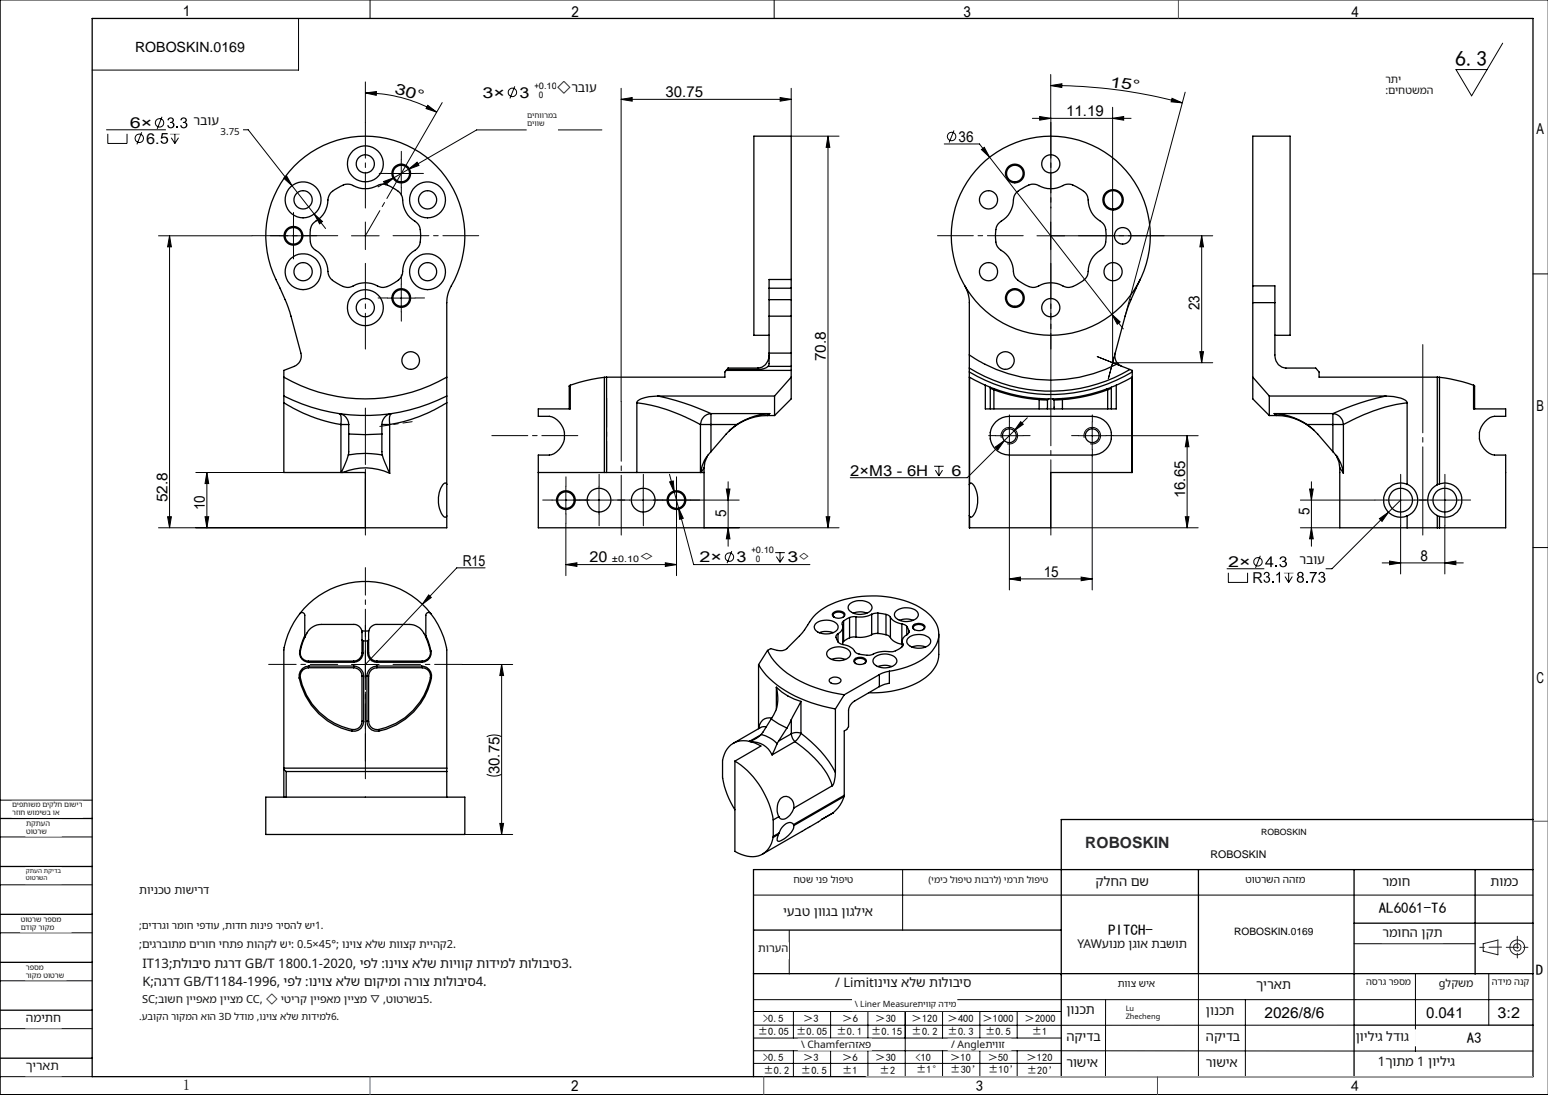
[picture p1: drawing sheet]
<svg xmlns="http://www.w3.org/2000/svg" width="420mm" height="297mm" viewBox="0 0 420 297" stroke-linecap="round" stroke-linejoin="round" font-family="sans-serif">
<g fill="none" stroke="#000" stroke-width=".27">
<path d="M100.4 0v5M210 0v5M420 0h-419.9v297h419.9M81 5v14h-56M407.7 11.7l-8.4 14.3-4.3-7.1h8.5M28.9 35.2h38.4l17.9 22.8M29.2 36.3v2.6h5.3v-2.6M38.5 35.9l-1.4 3.3M44 31.7l-1.3 3.3M46.1 36.3h2.7M46.5 37.4l.9 1.5M47.4 36.3v2.6"/>
<path d="M48.4 37.4l-1 1.5M99.1 25.2l3-.4v1.1zM99.1 25.2a38.3 38.3 0 0 1 19.4 5.2M99.1 22.2v11M116.1 28.6l2.4 1.8-2.9-.9zM120 27.8l-11.1 19.3M139.7 23.4l-1.3 3.3M163.3 35.2h-34l-18.5 10.7M168.5 26.9l3-.4v.9zM168.5 24v84.9M168.5 26.9h46.2M211.7 26.5l3 .4-3 .5z"/>
<path d="M214.7 24v12.9h12.9M224.6 36.9l.5 3.1h-.9zM224.6 36.9v106.3M256.2 39h9.5l2.8 3.6M258.8 35.4l-1.3 3.3M280.1 32.1h26.8M282.1 31.6l3 .5-3 .5zM285.1 20.2v11.7M285.1 23.2l3-.5v1zM285.1 23.2a137.1 137.1 0 0 1 35.7 4.7M301.9 32.1l3-.5v1zM301.9 29.1v69.3h27.1"/>
<path d="M318 26.7l2.8 1.2-3.1-.3zM321.6 25l-16.3 60.8M77 48.3l.8-.6 1.4 2.7zM85.2 58l2.3 2.1-.8 .6zM85.2 58l3.1 4M104.1 49.2l2.8-1-2.3 1.9zM105.1 47.1h7.5M106.9 48.2l-4.3 2.5M108.9 43.3v7.5M110.8 45.9l2.4-1.9 .5 .9zM110.8 45.9l-3.9 2.3M266.3 40.6l.8-.6 1.4 2.6z"/>
<path d="M268.5 42.6l33.2 42.7M43 64h25.4M46 64l.5 3h-1zM46 64v79.2M75.9 64h7.5M79.6 60.2v7.5M95.4 64h7.5M99.1 60.2v7.5M108.9 77.1v7.5M285.1 60.2v7.5M326 64l.5 3h-1zM326 64v34.4"/>
<path d="M329 64h-47.7M415.9 74.3h4.1M105.1 80.9h7.5M297.7 96.7l6.7 2.7M301.7 85.3l2.2 2-.8 .6zM301.7 85.3l3.1 3.9M302.6 95.8l-1.9 6.9M325.5 95.4h1l-.5 3zM270.1 118.2h7.5M271.7 118.7a2.25 2.25 0 0 1 2-2.7 2.25 2.25 0 0 1 2.4 2.4 2.25 2.25 0 0 1-2.8 2M273.9 114.4v7.5M275.2 116.8l-12.8 12.8h-31.7"/>
<path d="M276.9 114.4l.7 .7-2.4 1.7zM278.7 113.3l-3.5 3.5M292.6 118.2h7.5M294.2 118.7a2.25 2.25 0 0 1 2-2.7 2.25 2.25 0 0 1 2.4 2.4 2.25 2.25 0 0 1-2.8 2M296.3 114.4v7.5M302 118.2h23.1M322.1 118.2l.5 3h-1zM322.1 118.2v25M53.1 128.2h23.9M56.1 128.2l.5 3h-1zM56.1 128.2v15M149.8 135.6h7.5"/>
<path d="M153.5 131.9v7.5M158.8 135.6h7.5M162.5 131.9v7.5M170.8 135.6h7.5M174.5 131.9v7.5M179.8 135.6h20.8M181.6 128.7l6.6 24.4h31.5M181.7 130.7l1-.2 .3 3zM183.6 131.9v7.5M184.1 137.8l1.3 2.8-1 .3zM197.1 132.6h.9l-.4 3zM197.6 130.7v17.5"/>
<path d="M253.4 126.5h2.6M253.8 127.5l.9 1.6M254.7 126.5v2.6M255.7 127.5l-1 1.6M270.1 121.2l2.4-1.7-1.7 2.5zM273.9 123.8v36.2M296.3 123.8v36.2M352.8 135.6h20.2M355.3 132.6h1l-.5 3zM355.8 130.7v17.5M376.3 135.6h7.5M380 135.6l-18.6 18.7h-28.5"/>
<path d="M380 131.9v7.5M388.3 135.6h7.4M392 131.9v7.5M43 143.2h56.1M45.5 140.2h1l-.5 3zM55.6 140.2h1l-.5 3zM131.6 154h-7.7l-9.3 9.9M153.5 153.1l3-.5v1zM153.5 142v14.1M153.5 153.1h30.1M180.5 152.6l3.1 .5-3.1 .5zM183.6 142v14.1"/>
<path d="M191 143.2h36.6M197.6 143.2l.4 3h-.9zM198.5 149.5l-1.2 3.2M210.3 149.9h2.6M210.6 151l1 1.5M211.6 149.9v2.6M212.6 151l-1 1.5M224.2 140.2h.9l-.5 3zM273.9 157l3-.5v1zM273.9 157h22.4M285.1 143.2h40M293.3 156.5l3 .5-3 .5z"/>
<path d="M321.6 140.2h1l-.5 3zM333.3 155.4v2.6h5.2v-2.6M341.9 150.7l-1.3 3.3M348.3 155.4h2.6M348.7 156.4l.9 1.6M349.6 155.4v2.6M350.6 156.4l-1 1.6M352.8 143.2h10.7M355.8 143.2l.5 3h-1zM374.3 140.7l2.4-1.8-1.7 2.5zM375 152.7h22M377 152.2l3 .5-3 .5z"/>
<path d="M380 142.6v13.1M392 152.7l3-.5v1zM392 142.6v13.1M415.9 148.5h4.1M99.1 176.5v7.5M114.6 163.9l-15.5 16.3M116.3 161.4l.7 .7-2.4 1.8zM95.4 180.2h7.5M125.4 180.2h13.7M132 199.8l1.9-.4 2.2 .4M136.1 180.2l.5 3h-1zM136.1 180.2v46.1"/>
<path d="M0 217h25M132 210l1.9 .5 1.3-.1 .9-.4M0 227h25M0 240h25M126.1 226.3h13M135.6 223.3h1l-.5 3zM244.9 236v16.3M0 253h25M204.4 242.8h211.5M214.1 252.4v11.8M367.4 256h32.8M0 266h25"/>
<path d="M0 279h25M204.4 271.1h211.5M204.4 278.1h163M204.4 274.4h83.5M215.3 274.4v7.1M225.4 274.4v7.1M235.5 274.4v7.1M245.6 274.4v17.6M255.7 274.4v7.1M265.9 274.4v7.1M276 274.4v7.1M300 271.1l-.1 21"/>
<path d="M325.2 264.1v27.9M337.9 271.1v20.9M384 264.2v20.9M403.9 264.1v14M0 292h25M204.4 285l211.5 .1M204.4 288.4h83.5M204.5 281.5h83.5M215.3 285v7M225.4 285v7M235.5 285v7M255.7 285v7"/>
<path d="M265.9 285v7M276 285v7M287.9 292h128"/>
<circle cx="37.8" cy="37.5" r="1.15"/>
<circle cx="43.3" cy="33.3" r="1.14"/>
<circle cx="139" cy="25.1" r="1.14"/>
<circle cx="258.2" cy="37" r="1.15"/>
<circle cx="197.9" cy="151.1" r="1.14"/>
<circle cx="341.3" cy="152.4" r="1.15"/>
</g>
<g fill="none" stroke="#191924" stroke-width=".27">
<path d="M402.4 256l4-1v4l-4-1z"/>
<circle cx="411.7" cy="257" r="1"/>
<circle cx="411.7" cy="257" r="2"/>
</g>
<path d="M103.1 115.7l8.7-1.3" fill="none" stroke="#000" stroke-width=".27" stroke-dasharray="30.5 1.3 1.3 1.3" stroke-dashoffset="28"/>
<path d="M99.1 110.7v34.4" fill="none" stroke="#000" stroke-width=".27" stroke-dasharray="30.5 1.3 1.3 1.3" stroke-dashoffset="15.2"/>
<path d="M99.1 56.4v-23.2M285.1 56.4v-23.2M91.6 63.9h-23.2M99.1 71.4v23.3M106.6 63.9h23.3M277.6 63.9h-23.2M285.1 71.4v23.3M292.6 63.9h23.3" fill="none" stroke="#000" stroke-width=".27" stroke-dasharray="30.5 1.3 1.3 1.3" stroke-dashoffset="20.8"/>
<g fill="none" stroke="#000" stroke-width=".27" stroke-dasharray="30.5 1.3 1.3 1.3">
<path d="M105.1 47h-2.2M108.9 43.3v-2.3M108.9 50.8v2.2M112.6 47h2.3M75.9 63.9h-2.6M79.6 60.2v-2.6M79.6 67.7v2.5M83.4 63.9h2.5M108.9 77.1v-2.6M105.1 80.8h-2.5M108.9 84.6v2.5M112.6 80.8h2.6"/>
<path d="M270.1 118.2h-1.9M273.9 114.4v-1.9M277.6 118.2h1.9M292.6 118.2h-1.9M296.4 114.4v-1.9M300.1 118.2h1.9M149.8 135.6h-2.5M153.6 131.9v-2.6M153.6 139.4v2.5M157.3 135.6h2.6M158.8 135.6h-3.2M162.6 131.9v-3.2"/>
<path d="M162.6 139.4v3.2M166.3 135.6h3.2M170.8 135.6h-3.2M174.6 131.9v-3.2M174.6 139.4v3.2M178.3 135.6h3.2M179.8 135.6h-2.5M183.6 131.9v-2.6M183.6 139.4v2.5M187.3 135.6h2.6M273.9 121.9v1.9M296.4 121.9v1.9"/>
<path d="M376.3 135.6h-3.2M380 131.9v-3.2M380 139.4v3.2M383.8 135.6h3.2M388.3 135.6h-3.2M392 131.9v-3.2M392 139.4v3.2M395.8 135.6h3.2M99.1 208.3v2.9"/>
</g>
<path d="M133.4 118.2h23.4" fill="none" stroke="#000" stroke-width=".27" stroke-dasharray="30.5 1.3 1.3 1.3" stroke-dashoffset="20.7"/>
<path d="M168.6 108.9v36.2" fill="none" stroke="#000" stroke-width=".27" stroke-dasharray="30.5 1.3 1.3 1.3" stroke-dashoffset="14.3"/>
<path d="M99.1 63.9l9.8-16.9M164.6 108v19.5" fill="none" stroke="#000" stroke-width=".27" stroke-dasharray="30.5 1.3 1.3 1.3" stroke-dashoffset="22.6"/>
<path d="M386 93.5v51.6" fill="none" stroke="#000" stroke-width=".27" stroke-dasharray="30.5 1.3 1.3 1.3" stroke-dashoffset="6.5"/>
<path d="M285.1 31.9v113.2" fill="none" stroke="#000" stroke-width=".27" stroke-dasharray="30.5 1.3 1.3 1.3" stroke-dashoffset="10.1"/>
<path d="M99.1 169.6v38.7" fill="none" stroke="#000" stroke-width=".27" stroke-dasharray="30.5 1.3 1.3 1.3" stroke-dashoffset="13"/>
<path d="M99.1 172.7v-18.7M91.6 180.2h-18.7M99.1 187.7v18.8M106.6 180.2h18.8" fill="none" stroke="#000" stroke-width=".27" stroke-dasharray="30.5 1.3 1.3 1.3" stroke-dashoffset="23"/>
<g fill="none" stroke="#000" stroke-width=".35">
<path d="M25 5h390.9v287h-390.9zM89.9 52.1l1.7-1.1a4 4 0 0 1 5-.3 7.2 7.2 0 0 0 6.5-.6 5.8 5.8 0 0 1 4.6 1.5 3.5 3.5 0 0 1 1.6 3.5 7.1 7.1 0 0 0 3.8 5.3 5.6 5.6 0 0 1 1 4.8 3.4 3.4 0 0 1-2.2 3.2 8.2 8.2 0 0 0-2.8 6.2 7.5 7.5 0 0 1-5.7 3.3 9.4 9.4 0 0 0-6-1l-.8 .3a4.3 4.3 0 0 1-5.3-.5 3.9 3.9 0 0 1-2.4-3.9 7.1 7.1 0 0 0-3.8-5.3 5.3 5.3 0 0 1-1-4.4 3.6 3.6 0 0 1 2.3-3.6 7.5 7.5 0 0 0 2.7-5.9zM275.7 52.3l1.9-1.3a4 4 0 0 1 5-.3 7.1 7.1 0 0 0 6.4-.6 6.7 6.7 0 0 1 5 1.8 3.4 3.4 0 0 1 1.3 3.2 7.1 7.1 0 0 0 3.8 5.3 5.6 5.6 0 0 1 .9 4.8 3.4 3.4 0 0 1-2.1 3.2 8.2 8.2 0 0 0-2.8 6.2 7.5 7.5 0 0 1-5.7 3.3 9.4 9.4 0 0 0-6-1l-.8 .3a4.3 4.3 0 0 1-5.4-.5 3.8 3.8 0 0 1-2.3-3.9 7.1 7.1 0 0 0-3.8-5.3 5.6 5.6 0 0 1-.9-4.8 3.5 3.5 0 0 1 2.1-3.2 8.1 8.1 0 0 0 2.8-6.2zM208.7 78.2h6M208.7 78.2v3.1M214.7 75.8v-38.9h-10.2v54h4.2M214.7 75.8h-6v2.4M214.7 75.8v2.4M214.7 78.2v3.1M261.8 77.5a9.1 9.1 0 0 1 1.2 4.6v14.2M309.4 75.8l-3.4 7.7-3.4 12.3a3.2 3.2 0 0 0 .7 2.8M339.9 77.5v-40.6h10.1v54h-4.1"/>
<path d="M339.9 77.5h6v4.6M339.9 77.5v4.6M197.6 99.8l-.5 .6M197.6 99.8v.4M197.6 99.8h8.1M205.7 99.8v.4M208.4 99.4a4.2 4.2 0 0 1-2.7 .8M208.4 99.4h6.3M208.7 96.3a3.5 3.5 0 0 1-3 3.5M208.7 95.8v2.8l-.3 .8M208.7 81.3v4.5M208.7 81.3h6"/>
<path d="M208.7 85.8v10M208.7 85.8h6M208.7 95.8h6M214.7 81.3v4.5M214.7 95.8v3.6M214.7 85.8v10M214.7 99.4v2.9M263 99.8a42.1 42.1 0 0 0 43.6 .4M263 96.3a39.1 39.1 0 0 0 40.3 2.3M263 96.3v3.5M263 99.8v31.7M303.3 98.6l1.1 .8 2.2 .8"/>
<path d="M339.9 82.1h6M339.9 82.1v20.2M345.9 82.1v14.2a3.4 3.4 0 0 0 3 3.5h8.1l.9 1.1v1.4h32.1M77 107.4v-6.9l2.8-1.1a3 3 0 0 0 1.8-3.6l-3-11.2-2.8-6.7a27.1 27.1 0 0 1 23.7-41 27.1 27.1 0 0 1 22.4 41.7l-.5 1.7-.2 1.8v25.3M77 102.3a44.4 44.4 0 0 0 44.2 0M77 107.4a48.9 48.9 0 0 0 44.2 0M77 109.3a42.4 42.4 0 0 0 15.5 5.8M77 107.4v1.9M77 109.3v18.9h15.5M92.5 115.1v-2.2l-.5-.7a2.97 2.97 0 0 1 2.6 2.9M92.5 115.1h2.1M92.5 115.1v13.1"/>
<path d="M94.6 117.7l4.5 .2 4.5-.2M94.6 115.1v2.6M94.6 117.7l-.1 5.7M103.6 115.1a3 3 0 0 1 2.6-2.9l-.5 .9v2M103.6 115.1v2.6M103.6 117.7l.1 5.7M103.6 115.1h2.1M105.7 115.1v13.3M121.2 109.3a46 46 0 0 1-9.9 4.5l-5.6 1.3M121.2 107.4v1.9M121.2 109.3v22M154.4 104.7h.1"/>
<path d="M154.4 104.7v6.2M154.7 104.5l-.3 .2M154.7 104.5v6.4h-8.7v2h.9a5.3 5.3 0 0 1 6.3 5.3 5.3 5.3 0 0 1-6.3 5.2h-.9v19.8h45v-16.3M164 102.3l-5.3 1-4 1.2M164 102.3v25.9M164.6 102.3v25.9M164.6 102.3h-.6M172.8 109.3a52.2 52.2 0 0 1 17.2 5.8M172.8 109.3v18.9M178.5 107.4a68.2 68.2 0 0 1 14.4 4.8M178.5 107.4a9.4 9.4 0 0 0-5.5 1.4l-.2 .5M178.5 107.4h31.6"/>
<path d="M190 115.1h2.9M190 115.1v13.1M192.9 112.2a3 3 0 0 0-2.9 2.9M192.9 112.2v2.9M192.9 112.2h15.9M192.9 115.1h7M192.9 115.1v7.4M197 100.5l-.3 .4v1.4h-32.1M197 100.5h17.7M197.6 100.2l-.6 .3M197.6 100.2h8.1M198 116.7l-.1 .2"/>
<path d="M199.9 115.1l-2.9 2.6-4.1 4.8M208.3 112.7a14.9 14.9 0 0 0-10.3 4M208.8 112.2l-.6 .5h1.9M208.8 112.2a17.5 17.5 0 0 0-8.9 2.9M210.1 107.4v5.3M214.7 102.3v5.9l-4.6 4.5M214.7 102.3l-4.6 5.1M263 100.9a43 43 0 0 0 44.2 0M263 102.3h.1M263.1 102.3l4.2 2.2M263.1 102.3v28.9M267.3 104.5v6.4h35.6v-6.4"/>
<path d="M267.3 104.5l1.4 .6v5.8M268.7 105.3l1 .4M268.7 105.1l1.1 .3M269.7 105.7a43.7 43.7 0 0 0 12.2 2.7M269.7 105.7v5.2M269.8 105.4a43.2 43.2 0 0 0 12.2 2.7M269.8 105.4l-.1 .3M270.2 114.4a6 6 0 0 1 5.2-1.5h17.7a10.4 10.4 0 0 1 6.3 1 5.3 5.3 0 0 1 1.9 5.9 5.3 5.3 0 0 1-5 3.6h-19.2a10.4 10.4 0 0 1-6.3-1 5.3 5.3 0 0 1-.6-8zM281.9 108.4l2.3 .1M281.9 108.4v2.5M282 108.1l2.5 .1M282 108.1l-.1 .3"/>
<path d="M284.2 108.5v2.4M284.5 108.2h1.2M284.5 108.2l-.3 .3M285.7 108.2l.3 .3M286 108.5v2.4M288.2 108.1l-2.5 .1M288.2 108.1l.1 .3M288.3 108.4l-2.3 .1M288.3 108.4v2.5M300.4 105.4a43.2 43.2 0 0 1-12.2 2.7M300.4 105.4l.1 .3M300.5 105.7a43.7 43.7 0 0 1-12.2 2.7"/>
<path d="M300.5 105.7v5.2M301.5 105.3l-1 .4M301.5 105.1l-1.1 .3M301.5 105.1v5.8M302.9 104.5l-1.4 .6M306.6 100.2l.6 .3-.1 27.7M307.1 102.3l-4.2 2.2M307.1 102.3v25.9M307.2 102.3h-.1M339.9 102.3v5.9l4.5 4.5M339.9 102.3l4.5 5.1M344.4 107.4v5.3"/>
<path d="M344.4 107.4h31.6M345.7 112.2l.6 .5h-1.9M345.7 112.2a17.3 17.3 0 0 1 8.9 2.9M345.7 112.2h15.9M346.2 112.7a14.9 14.9 0 0 1 10.4 4M354.6 115.1l2.9 2.6 4.1 4.8M354.6 115.1h7M361.6 112.2a3 3 0 0 1 2.9 2.9M361.6 112.2v2.9M361.6 115.1h2.9M361.6 115.1v7.4M364.5 115.1v13.3"/>
<path d="M376 107.4a70.3 70.3 0 0 0-14.4 4.8M376 107.4a8.2 8.2 0 0 1 5.6 1.4l.2 .5M381.8 109.3a51.4 51.4 0 0 0-17.3 5.8M381.8 109.3v22M390 102.3h.6M390 102.3v29.2M390.6 102.3l4.5 .8 4.7 1.4M390.6 102.3v28.9M399.8 104.5l.3 .2v6.2M399.8 104.5v6.4h8.7v2h-1.5a5.1 5.1 0 0 0-5.6 6.2 5.2 5.2 0 0 0 6.2 4.3h.9v19.8h-17.9M92.5 128.2h.1M92.6 128.2h.4"/>
<path d="M93 128.2a15.4 15.4 0 0 1 12.7 .2M93 128.2h6.1v15h22.1v-3.3M94.5 123.4a25.2 25.2 0 0 1 9.2 0M94.5 123.4l-1.9 4.8M103.7 123.4l2 5M121.2 131.3l-.4-.3a2.17 2.17 0 0 0-1.2 1.5 7.2 7.2 0 0 0 .9 7.7h.5l.2-.3M121.2 131.3v8.6M146 128.2h18M164 128.2h.6M164.6 128.2h8.2M172.8 128.2h17.2M190 128.2h.1"/>
<path d="M190.1 128.2h.1M190.2 128.2h.8M191 126.9l-.8 1.3M191.9 123.9l-.7 1.4-.2 1.6M192.9 122.5l-.8 .9a9.1 9.1 0 0 0-2 4.8M263 131.5v8.3M263 139.8l.1 3.4M263 139.8l.1 .3M263.1 131.2l.3-.2a4.5 4.5 0 0 1 1.9 3.9 5.4 5.4 0 0 1-1.9 5.4l-.3-.2M263.1 131.2l-.1 .3M307.1 128.2h-22v15h-22M361.6 122.5a9.5 9.5 0 0 1 2.9 5.9"/>
<path d="M362.7 123.8h.1M362.7 123.8l.6 1.5 .2 1.6M363.5 126.9v16.3h18.3M363.5 126.9l1 1.5M381.8 131.3a4.6 4.6 0 0 0-6.4 4.3 4.6 4.6 0 0 0 6.4 4.3M381.8 131.3a4.7 4.7 0 0 1 2.9 4.3 4.7 4.7 0 0 1-2.9 4.3M381.8 139.9v3.3M390 131.5a4.7 4.7 0 0 0-2.7 4.2 4.7 4.7 0 0 0 2.7 4.1M390 139.8v3.4M390 139.8l.6 .3M390.6 131.2a4.7 4.7 0 0 1 6.1 4.5 4.7 4.7 0 0 1-6.1 4.4M390.6 131.2l-.6 .3"/>
<path d="M263.1 140.1v3.1M381.8 143.2h8.2M390 143.2h.6M390.6 140.1v3.1M81.3 176.6a2.55 2.55 0 0 0 2.5 3M81.3 176.6h.2M81.4 166.4l.7-.2 .6 .4v5.8M81.4 166.4a21.6 21.6 0 0 0-4.4 9.9v39.9M81.4 166.4a22.4 22.4 0 0 1 35.5 0M81.5 176.6a2.19 2.19 0 0 0 2.2 2.7M82.7 172.4l-1.4 4.2M82.7 172.4v.5"/>
<path d="M82.7 172.9l-1.2 3.7M83.7 179.3h12.3M83.7 179.3l.1 .3M83.8 179.6h12.2M96 179.3v.3M98.2 171.1h1.8M98.2 171.1a2.22 2.22 0 0 0-2.2-1.7h-8.8a5.3 5.3 0 0 0-4.5 3.5M98.2 171.1v6M98.2 177.1a2.28 2.28 0 0 1-2.2 2.2M98.2 177.1h.3M98.2 173.5l.3 .3M98.5 177.1a2.61 2.61 0 0 1-2.5 2.5"/>
<path d="M98.5 173.8h1.2M98.5 173.8v3.3M99.7 177.1a2.52 2.52 0 0 0 2.5 2.5M99.7 173.8v3.3M99.7 177.1h.3M100 177.1a2.26 2.26 0 0 0 2.3 2.2M100 173.5l-.3 .3M100 171.1a2.3 2.3 0 0 1 2.3-1.7h8.7a4.8 4.8 0 0 1 4.5 3.3v.2M100 171.1v6M102.2 179.6h12.2M102.3 179.3h12.2M102.3 179.3l-.1 .3"/>
<path d="M114.5 179.3l-.1 .3M115.5 172.4l.6 1.4 .8 2.8M115.5 172.9l1.3 3.7M115.5 172.4v.5M116.8 176.6a2.24 2.24 0 0 1-2.3 2.7M116.9 166.4a.74 .74 0 0 0-.9-.2 .74 .74 0 0 0-.5 .7v5.5M116.9 166.4a21.9 21.9 0 0 1 4.3 9.9v39.9M116.9 176.6a2.54 2.54 0 0 1-2.5 3M116.9 176.6h-.1M208.2 176.4l.9-.5 1.8 .5a2.83 2.83 0 0 0 2.6-.5l4-4 1.6-2.3a13.5 13.5 0 0 1 8.7-6.6 27.9 27.9 0 0 1 22.5 2.2 8.2 8.2 0 0 1 4.4 7.7 10.2 10.2 0 0 1-6.5 7.1l-3.3 1.3-3.6 .8M208.2 176.4a20.8 20.8 0 0 0 11.6 9.6l4.4 1.5 4.9 1M208.2 176.4l-2.4 3.9"/>
<path d="M221.4 169a4.6 4.6 0 0 1 5.8 .4 1.55 1.55 0 0 1-1.3 2.3 4.4 4.4 0 0 1-4.8-1.1l-.2-.6zM222.3 171.6a5.1 5.1 0 0 1 3.7 0M224.8 176.3a4.5 4.5 0 0 1 5.8 .4 1.57 1.57 0 0 1-1.3 2.2 4.3 4.3 0 0 1-4.9-1.1v-.9zM225.6 178.9a5.2 5.2 0 0 1 3.8 0M226 166.3a2.17 2.17 0 0 1 3.2 .3 2.01 2.01 0 0 1-3.1 .6 .61 .61 0 0 1-.1-.9zM226.4 167.5a.78 .78 0 0 1-.3-1 .78 .78 0 0 1 .9-.5 1.48 1.48 0 0 1 2 1l-.3 .5M227.4 171.9a1.54 1.54 0 0 0 .2 2.5l.7 .3a4.9 4.9 0 0 1 4 2.4 6.9 6.9 0 0 0 6.1-.2l1.7-.2a4.7 4.7 0 0 0 4.9-1.7l-.1-.4M227.4 171.9v2.2M228.7 170.1v4.7M228.9 168.4a.92 .92 0 0 0-.3 1.4v.6l-.3 .7-.9 .8M228.9 174l-.2 .2M228.9 168.4v5.6"/>
<path d="M230.5 167.5l-1.6 .9M230.5 173l-1.6 1M230.5 167.5v5.5M230.6 163.8a4.6 4.6 0 0 1 5.8 .3 1.57 1.57 0 0 1-1.3 2.2 4.3 4.3 0 0 1-4.9-1v-1zM231.5 166.3a5.1 5.1 0 0 1 3.7 0M231.9 178.7a2.19 2.19 0 0 1 3.1 .4 1.46 1.46 0 0 1-2 1.1 .98 .98 0 0 1-1.1-.3 .98 .98 0 0 1 0-1.2zM232.2 167.3l-1.7 .2M232.2 180a.76 .76 0 0 1-.3-1 .76 .76 0 0 1 .9-.4 1.48 1.48 0 0 1 2 .9l-.3 .5M232.2 172.8l-1.7 .2M232.2 167.3v5.5M236.5 166.6a6.7 6.7 0 0 1-4.3 .7M236.5 172.2a7.1 7.1 0 0 1-4.3 .6"/>
<path d="M236.5 166.6v5.6M237.3 178.3a4.5 4.5 0 0 1 5.8 .3 1.57 1.57 0 0 1-1.3 2.2 4.3 4.3 0 0 1-4.8-1l-.1-1zM238.2 166.3l2.2 .3M238.2 166.3l-1.7 .3M238.2 171.8l2.2 .4M238.2 171.8l-1.1 .1-.6 .3M238.2 166.3v5.5M240.4 166.6l.7 .3 .5 .5M240.4 172.2l.6 .2 .6 .5M240.4 166.6v5.6M241.6 167.4a4.2 4.2 0 0 0 3.1 1.8M241.6 172.9a4.2 4.2 0 0 0 3.1 1.8"/>
<path d="M241.6 167.4v5.5M243.2 165.7a4.6 4.6 0 0 1 5.8 .3 1.57 1.57 0 0 1-1.3 2.3 4.3 4.3 0 0 1-4.9-1.1l-.1-.9zM244 168.2a5.2 5.2 0 0 1 3.8 0M244.7 169.2l.8 .3 .5 .4M244.7 169.2v5.5M244.7 174.7h.1M244.8 174v1.4M244.9 174.6v.6M246 169.9l.6 1.3M246 169.9v2.3M246.6 172.9a4.6 4.6 0 0 1 5.7 .4 1.55 1.55 0 0 1-1.3 2.2 4 4 0 0 1-5-1.3l.1-.7zM246.6 171.2v.1a1.34 1.34 0 0 1-.9 1.1l-.8 .9-.1 .7 .1 .6"/>
<path d="M246.6 171.2v.3M247.4 175.5a5.1 5.1 0 0 1 3.7 0M247.8 169.6a2.27 2.27 0 0 1 3.2 .3 1.81 1.81 0 0 1-2.8 .9l-.6-.6zM248.1 170.8a.77 .77 0 0 1-.2-.9 .77 .77 0 0 1 .9-.5 1.42 1.42 0 0 1 2 .9l-.4 .5M254.7 172v5.5a8.9 8.9 0 0 1-5.3 7.4 27 27 0 0 1-13.7 3M81.2 183.9a18.3 18.3 0 0 0 14.3 14.4M81.5 183.8a18.1 18.1 0 0 0 14 14.1M81.5 183.8l-.3 .1M83.7 181.1a2.25 2.25 0 0 0-2.2 2.7M83.7 181.1h12.3M83.8 180.7h12.2M83.8 180.7a2.72 2.72 0 0 0-2.6 3.2"/>
<path d="M83.8 180.7l-.1 .4M95.5 197.9v.4M96 181.1a2.28 2.28 0 0 1 2.2 2.3M96 180.7a2.73 2.73 0 0 1 2.7 2.7M96 180.7v.4M98.2 195.6a2.24 2.24 0 0 1-2.7 2.3M98.2 195.6h.5M98.2 183.4h.5M98.2 183.4v12.2M98.7 195.6a2.64 2.64 0 0 1-3.2 2.7M98.7 183.4v12.2M99.6 195.6a2.64 2.64 0 0 0 3.2 2.7"/>
<path d="M99.6 183.4v12.2M99.6 195.6h.4M99.6 183.4h.4M100 195.6a2.29 2.29 0 0 0 2.7 2.3M100 183.4v12.2M102.2 180.7a2.73 2.73 0 0 0-2.6 2.7M102.2 180.7h12.2M102.2 180.7l.1 .4M102.3 181.1h12.2M102.3 181.1a2.26 2.26 0 0 0-2.3 2.3M102.7 197.9l.1 .4M114.4 180.7a2.72 2.72 0 0 1 2.7 3.2"/>
<path d="M114.4 180.7l.1 .4M114.5 181.1a2.27 2.27 0 0 1 2.3 2.7M116.8 183.8a18.2 18.2 0 0 1-14.1 14.1M116.8 183.8l.3 .1M117.1 183.9a18.3 18.3 0 0 1-14.3 14.4M205.8 180.3a25.2 25.2 0 0 0 14.3 10.3l6.6 1.7M205.8 180.3v17.4M206.4 199.3l-3.1 1.8M206.5 199.2a7.2 7.2 0 0 1-3.1 1.9M206.5 199.2a9 9 0 0 1 4.4 2.5M207.9 197.1h-.8l-.8 .2-7.3 4.3M209.2 195l2.1 1.4 2.2 1.1"/>
<path d="M209.2 195l-2.7 4.2M209.4 194.8a2.9 2.9 0 0 0-3.6 2.7M210.6 186.4a15.2 15.2 0 0 0 6.7 3.8M210.6 186.4a10 10 0 0 1-1.4 8.6M210.6 186.4v5.8M213.5 197.5l-2.3 3.5M214.7 195.2l-1.2 2.3M214.7 199a3.2 3.2 0 0 0 1 2.2M214.7 195.2v3.8M214.7 199l-3.5 2M217.3 198.9a31.5 31.5 0 0 1 9.4 10.6M217.3 190.2l-2.6 5"/>
<path d="M217.3 198.9l-.4 .9-1.2 1.4M217.3 198.9a3.2 3.2 0 0 0-2.6 .1M217.3 190.2v8.7M225.1 184.2a2.05 2.05 0 0 1 3.1 .3 1.85 1.85 0 0 1-3.2 .1zM226.7 192.3v17.2M229.1 188.5l-2.4 3.8M238.2 180.8a5.2 5.2 0 0 1 3.8 0M238.6 186.2l-7.1 4.2a3.2 3.2 0 0 0-1.3 2.3v4.4l-.5 .8-.6 .4v17.4M238.6 183l-9.5 5.5M238.6 183v3.2M241.3 182.1l-1.8 .4-.9 .5M241.3 182.1v3.2l-1.1 .3-1.6 .6"/>
<path d="M72.1 216.2h54v10.1h-54zM77 208.3h44.2M77 208.7l.6 .6M77.6 209.3h43.6M77.6 209.3v6.9M199.4 206.4a23.5 23.5 0 0 1 10.4 16M199.4 206.4v24.5a7.2 7.2 0 0 0 8.2 .3l1.4-1.7 .8-2.3M203.3 201.1a5.8 5.8 0 0 0-7.3 5.2v4.7a24 24 0 0 0 3.4 8.6M203.3 201.1h.1M203.4 201.1l.2 .1M203.6 201.2l2.8 1.1-7 4.1M203.6 201.2a6.1 6.1 0 0 1 5.9 3.5"/>
<path d="M210.9 201.7l-1.4 3M211.2 201l-.3 .7M215.4 219.2a3.7 3.7 0 0 1-3.4 3l-.7-.7M215.4 219.2a2.52 2.52 0 0 0-2.8-3.1 3.8 3.8 0 0 0-1.6 4.5l.3 .9M215.7 201.2a28.2 28.2 0 0 1 9.5 10.3l.6 1.6M215.7 201.2l-6.2 3.5M225.8 213.1l-10.4 6.1M226.7 209.5l-.3 2.4-.6 1.2M229 216l-.3 .8a9 9 0 0 1-2.7 3.7M229 216l-13.6 7.9M229.1 215.7l-13.8 8M229.1 215.7l-.1 .3"/>
<path d="M0 222h25M0 235h25M209.8 226.8v.4M209.8 222.4v4.4M211.2 226.3l-1.4 .9M211.3 221.5l-1.5 .9M211.4 226l-1.6 .8M211.4 226l-.2 .3M215.3 223.7a1.68 1.68 0 0 0-2.8 .3l-.7 .9-.4 1.1M215.3 223.7l.1 .2M215.4 223.9a5.7 5.7 0 0 1-4.3 4.3l-.2-.6 .3-1.3M223 222.2l-16.1 9.5"/>
<path d="M226 220.5l-3 1.7M325.2 235.9v28.2M367.4 235.9v56.1M400.2 235.9v28.3M415.9 235.9h-211.5v56.1M415.9 222.3h-128v69.7M0 248h25M204.4 252.3h83.5M367.4 250.4h48.5M0 261h25M0 274h25M204.4 264.1h211.5"/>
<path d="M367.4 278.1h48.5M0 287h25"/>
<circle cx="82.2" cy="54.2" r="2.48"/>
<circle cx="82.2" cy="54.2" r="4.9"/>
<circle cx="99.1" cy="44.4" r="2.47"/>
<circle cx="99.1" cy="44.4" r="4.9"/>
<circle cx="108.9" cy="47.1" r="2.26"/>
<circle cx="108.9" cy="47.1" r="2.55"/>
<circle cx="116" cy="54.2" r="4.9"/>
<circle cx="116" cy="54.2" r="2.47"/>
<circle cx="268.2" cy="54.2" r="2.48"/>
<circle cx="275.3" cy="47.1" r="2.26"/>
<circle cx="275.4" cy="47.1" r="2.55"/>
<circle cx="285.1" cy="44.4" r="2.47"/>
<circle cx="302" cy="54.2" r="2.48"/>
<circle cx="302" cy="54.2" r="2.78"/>
<circle cx="79.6" cy="63.9" r="2.55"/>
<circle cx="79.6" cy="64" r="2.26"/>
<circle cx="82.2" cy="73.7" r="2.48"/>
<circle cx="82.2" cy="73.7" r="4.9"/>
<circle cx="116" cy="73.7" r="4.9"/>
<circle cx="116" cy="73.7" r="2.47"/>
<circle cx="268.2" cy="73.7" r="2.48"/>
<circle cx="285.1" cy="63.9" r="27"/>
<circle cx="302" cy="73.7" r="2.47"/>
<circle cx="304.6" cy="64" r="2.25"/>
<circle cx="99.1" cy="83.4" r="2.47"/>
<circle cx="99.1" cy="83.4" r="4.9"/>
<circle cx="108.9" cy="80.8" r="2.55"/>
<circle cx="108.9" cy="80.8" r="2.25"/>
<circle cx="111.4" cy="97.8" r="2.4"/>
<circle cx="272.8" cy="97.8" r="2.4"/>
<circle cx="275.4" cy="80.8" r="2.25"/>
<circle cx="275.4" cy="80.8" r="2.55"/>
<circle cx="285.1" cy="83.4" r="2.47"/>
<circle cx="273.9" cy="118.2" r="1.87"/>
<circle cx="296.3" cy="118.2" r="1.88"/>
<circle cx="153.5" cy="135.7" r="2.55"/>
<circle cx="153.5" cy="135.6" r="2.25"/>
<circle cx="162.5" cy="135.7" r="3.2"/>
<circle cx="174.5" cy="135.7" r="3.2"/>
<circle cx="183.5" cy="135.7" r="2.55"/>
<circle cx="183.5" cy="135.6" r="2.25"/>
<circle cx="380" cy="135.7" r="3.2"/>
<circle cx="392" cy="135.7" r="3.2"/>
</g>
<path d="M407.4 256.9l-5.9 .1M408.7 256.9h6M411.7 253.9v6" fill="none" stroke="#191924" stroke-width=".27" stroke-dasharray="6.3 1.3 1.3 1.3" stroke-dashoffset="3"/>
<path d="M235 292h180.9" fill="none" stroke="#c0c0c0" stroke-width=".27"/>
<path d="M319.7 0v5M415.9 222.7h4.1M100.4 292v5M207.2 292v5M314 292v5" fill="none" stroke="#00f" stroke-width=".27"/>
<path d="M406.4 255h.1" fill="none" stroke="#0ff" stroke-width=".27"/>
<g fill="#000">
<path d="M116.1 28.6l2.4 1.8-2.9-.9zM99.1 25.2l3-.4v1.1z"/>
<path d="M168.5 26.9l3-.4v.9zM211.7 26.5l3 .4-3 .5z"/>
<path d="M301.9 32.1l3-.5v1zM282.1 31.6l3 .5-3 .5z"/>
<path d="M318 26.7l2.8 1.2-3.1-.3zM285.1 23.2l3-.5v1z"/>
<path d="M85.2 58l1.5 2.7 .8-.6zM77 48.3l2.2 2.1-1.4-2.7zM104.1 49.2l.5 .9 2.3-1.9zM110.8 45.9l2.9-1-.5-.9zM153.5 153.1l3-.5v1zM180.5 152.6l3.1 .5-3.1 .5zM181.7 130.7l1.3 2.8-.3-3zM184.1 137.8l.3 3.1 1-.3zM116.3 161.4l-1.7 2.5 2.4-1.8zM301.7 85.3l1.4 2.6 .8-.6zM266.3 40.6l2.2 2-1.4-2.6zM276.9 114.4l-1.7 2.4 2.4-1.7zM270.1 121.2l.7 .8 1.7-2.5zM374.3 140.7l.7 .7 1.7-2.5z"/>
<path d="M46 64l.5 3h-1zM45.5 140.2h1l-.5 3zM56.1 128.2l.5 3h-1zM55.6 140.2h1l-.5 3zM224.6 36.9l.5 3.1h-.9zM224.2 140.2h.9l-.5 3zM197.1 132.6h.9l-.4 3zM197.6 143.2l.4 3h-.9zM136.1 180.2l.5 3h-1zM135.6 223.3h1l-.5 3zM322.1 118.2l.5 3h-1zM321.6 140.2h1l-.5 3zM355.3 132.6h1l-.5 3zM355.8 143.2l.5 3h-1z"/>
<path d="M325.5 95.4h1l-.5 3zM326 64l.5 3h-1z"/>
<path d="M293.3 156.5l3 .5-3 .5zM273.9 157l3-.5v1zM392 152.7l3-.5v1zM377 152.2l3 .5-3 .5z"/>
</g>
<g fill="#fff" stroke="#fff" stroke-width=".35">
<path d="M36.7 9.6h31v5.9h-31z"/>
<path d="M334.9 250.2h22.4v4.3h-22.4z"/>
<path d="M45.2 30.4h14.2v5.7h-14.2z"/>
<path d="M49.5 34.6h16.3v5.7h-16.3z"/>
<path d="M151.1 22.1h12.2v5.7h-12.2z"/>
<path d="M143.1 30.3h8.1v5.7h-8.1z"/>
<path d="M343.2 149.4h16.3v5.8h-16.3z"/>
<path d="M375.9 20.2h17.4v6h-17.4z"/>
<path d="M5.6 248.5h13.6v4.3h-13.6z"/>
<path d="M7 274.5h9.6v4.3h-9.6z"/>
<path d="M7 287.5h9.6v4.3h-9.6z"/>
<path d="M7 261.5h10.9v4.2h-10.9z"/>
<path d="M3.3 217.4h19.1v4.2h-19.1z"/>
<path d="M7 235.4h9.6v4.2h-9.6z"/>
<path d="M7.1 222.5h9.5v4.2h-9.5z"/>
<path d="M291.5 254.4h30.5v4.3h-30.5z"/>
<path d="M404.4 237.3h8.2v4.2h-8.2z"/>
<path d="M215.3 237.3h16.3v4.2h-16.3z"/>
<path d="M251.9 237.3h32.6v4.2h-32.6z"/>
<path d="M205.7 255.8h8.2v4.2h-8.2z"/>
<path d="M212.5 245.5h24.4v4.3h-24.4z"/>
<path d="M375.1 237.3h16.3v4.3h-16.3z"/>
<path d="M337.9 237.3h16.3v4.3h-16.3z"/>
<path d="M342.2 224.2h50.8v4.4h-50.8z"/>
<path d="M297.3 237.3h16.3v4.2h-16.3z"/>
<path d="M404.8 265.2h10.2v4.2h-10.2z"/>
<path d="M389.6 265.2h10.2v4.2h-10.2z"/>
<path d="M289.3 272h10.2v4.2h-10.2z"/>
<path d="M303.3 265.5h10.2v4.2h-10.2z"/>
<path d="M289.3 279.5h10.2v4.2h-10.2z"/>
<path d="M327.2 286.5h10.2v4.3h-10.2z"/>
<path d="M373 286.3h36.6v4.2h-36.6z"/>
<path d="M327.2 279.4h10.2v4.2h-10.2z"/>
<path d="M370.6 265.2h12.3v4.2h-12.3z"/>
<path d="M289.3 286.6h10.2v4.2h-10.2z"/>
<path d="M305.4 272.5h12.2v4.3h-12.2z"/>
<path d="M231.3 271.1h28.3v3h-28.3z"/>
<path d="M216.6 281.9h19.8v2.9h-19.8z"/>
<path d="M257.3 281.9h16.9v2.9h-16.9z"/>
<path d="M225.7 264.7h39.5v5.2h-39.5z"/>
<path d="M367.8 279.4h16.3v4.2h-16.3z"/>
<path d="M340.8 265.5h10.2v4.2h-10.2z"/>
<path d="M327.2 272.5h10.2v4.3h-10.2z"/>
<path d="M375.1 251.4h16.3v4.2h-16.3z"/>
<path d="M37.8 239.9h19v4.4h-19z"/>
<path d="M37.8 249.7h50.8v4.4h-50.8z"/>
<path d="M37.8 254.7h86.7v4.4h-86.7z"/>
<path d="M37.8 259.6h139.7v4.4h-139.7z"/>
<path d="M37.8 264.5h95.2v4.4h-95.2z"/>
<path d="M37.8 269.4h80.4v4.5h-80.4z"/>
<path d="M37.8 274.4h55v4.4h-55z"/>
<path d="M328.5 229.2h78.3v4.4h-78.3z"/>
<path d="M342.2 223.6h51.5v3.6h-51.5z"/>
</g>
<text font-size="5.8" x="394.8" y="18">6.3</text>
<text font-size="4.3" x="343.2" y="153.8">4.3</text>
<text font-size="4.2" x="43.4" y="39">5</text>
<text font-size="4.2" fill="#1f2633" x="294.5" y="230">ROBOSKIN</text>
<g font-size="4.1">
<text x="49.6" y="4.3">1</text>
<text x="155.1" y="4.6">2</text>
<text x="261.4" y="4.6">3</text>
<text x="366.6" y="4.6">4</text>
<text x="301.1" y="23.5" transform="rotate(8 301.1 23.5)">1 5 °</text>
<text x="106.8" y="25.2" transform="rotate(17 106.8 25.2)">3 0 °</text>
<text x="130.9" y="26.5">3×</text>
<text x="140.9" y="26.5">3</text>
<text x="180.6" y="26.4">30.75</text>
<text x="35.2" y="34.8">6×</text>
<text x="45.2" y="34.8">3.3</text>
<text x="289.3" y="31.5">11.19</text>
<text x="39.7" y="39">6.</text>
<text x="260.1" y="38.5">36</text>
<text x="416.9" y="36.3">A</text>
<text x="325.5" y="84.2" transform="rotate(-90 325.5 84.2)">23</text>
<text x="224.1" y="98" transform="rotate(-90 224.1 98)">70.8</text>
<text x="416.9" y="111.3">B</text>
<text x="230.7" y="129.1">2×M3 - 6H</text>
<text x="258.1" y="129.1">6</text>
<text x="45.4" y="136.3" transform="rotate(-90 45.4 136.3)">52.8</text>
<text x="321.5" y="135.2" transform="rotate(-90 321.5 135.2)">16.65</text>
<text x="55.6" y="138.4" transform="rotate(-90 55.6 138.4)">10</text>
<text x="197" y="140.2" transform="rotate(-90 197 140.2)">5</text>
<text x="355.3" y="139.8" transform="rotate(-90 355.3 139.8)">5</text>
<text x="125.5" y="153.4">R15</text>
<text x="159.9" y="152.6">20</text>
<text x="173.4" y="152.6">◇</text>
<text x="189.8" y="152.6">2×</text>
<text x="199.8" y="152.6">3</text>
<text x="213.7" y="152.6">3◇</text>
<text x="333.2" y="153.8">2×</text>
<text x="385.4" y="152.1">8</text>
<text x="283.2" y="156.4">15</text>
<text x="339.8" y="158">R</text>
<text x="351.7" y="158">8.73</text>
<text x="416.9" y="185.3">C</text>
<text x="135.6" y="210" transform="rotate(-90 135.6 210)">30.75</text>
<text x="374.1" y="247.7">AL6061-T6</text>
<text x="300.6" y="253.7">PITCH-</text>
<text x="416.7" y="264.6">D</text>
<text x="343.1" y="276">2026/8/6</text>
<text x="386.9" y="276">0.041</text>
<text x="406.3" y="276">3:2</text>
<text x="397.9" y="283">A3</text>
<text x="49.6" y="295.6">1</text>
<text x="154.9" y="296">2</text>
<text x="264.7" y="296">3</text>
<text x="366.6" y="296">4</text>
</g>
<text font-size="4" x="342.6" y="158">3.1</text>
<text font-size="3.8" x="36.7" y="14.2">ROBOSKIN.0169</text>
<g font-size="3.5" fill="#111">
<text x="151.1" y="25">◇רבוע</text>
<text x="52.5" y="33.8">רבוע</text>
<text x="352.6" y="152.9">רבוע</text>
<text x="297.3" y="240.2">קלחה םש</text>
<text x="375.1" y="240.2">רמוח</text>
<text x="404.4" y="240.2">תומכ</text>
<text x="212.5" y="248.4">יעבט ןווגב ןוגליא</text>
<text x="375.1" y="254.2">רמוחה ןקת</text>
<text x="38.7" y="262.5">IT13;תלוביס תגרד GB/T 1800.1-2020, יפל :וניוצ אלש תויווק תודימל תולוביס3.</text>
<text x="38.7" y="267.4">K;הגרד GB/T1184-1996, יפל :וניוצ אלש םוקימו הרוצ תולוביס4.</text>
<text x="226.6" y="267.6">/ Limitוניוצ אלש תולוביס</text>
<text x="340.8" y="268.4">ךיראת</text>
<text x="289.3" y="274.9">ןונכת</text>
<text x="327.2" y="275.4">ןונכת</text>
<text x="289.3" y="282.4">הקידב</text>
<text x="327.2" y="282.3">הקידב</text>
<text x="367.8" y="282.3">ןויליג לדוג</text>
<text x="289.3" y="289.5">רושיא</text>
<text x="327.2" y="289.4">רושיא</text>
<text x="373.9" y="289.2">1ךותמ 1 ןויליג</text>
</g>
<g font-size="3.3" fill="#111">
<text x="292.3" y="257.1">YAWעונמ ןגוא תבשות</text>
<text x="7" y="277.2">המיתח</text>
<text x="7" y="290.3">ךיראת</text>
</g>
<text font-size="3.1" fill="#111" x="37.8" y="242.4">תוינכט תושירד</text>
<g font-size="3" fill="#111">
<text x="37.8" y="257.1">;</text>
<text x="38.6" y="257.1">םיגרבותמ םירוח יחתפ תוהקל שי: 0.5×45°; וניוצ אלש תווצק תייהק2.</text>
<text x="205.7" y="258.2">תורעה</text>
<text x="390.4" y="267.6">gלקשמ</text>
<text x="38.5" y="271.9">SC;בושח ןייפאמ ןייצמ CC, ◇ יטירק ןייפאמ ןייצמ ▽ ,טוטרשב5.</text>
</g>
<g font-size="2.9" fill="#111">
<text x="375.9" y="22.5">רתי</text>
<text x="375.9" y="25.6">:</text>
<text x="376.7" y="25.6">םיחטשמה</text>
</g>
<text font-size="2.9" x="328.5" y="232.7">ROBOSKIN</text>
<g font-size="2.8" fill="#111">
<text x="337.9" y="239.6">טוטרשה ההזמ</text>
<text x="37.8" y="252">;</text>
<text x="38.5" y="252">םידרגו רמוח יפדוע ,תודח תוניפ ריסהל שי1.</text>
<text x="217.4" y="284.1">\ Chamferהזאפ</text>
<text x="258" y="284.2">/ Angleתיווז</text>
</g>
<g font-size="2.8">
<text x="334.9" y="253.6">ROBOSKIN.0169</text>
<text x="205.6" y="280.8">±0.05</text>
<text x="207" y="277.2">&gt;0.5</text>
<text x="216" y="280.8">±0.05</text>
<text x="217.9" y="277.2">＞3</text>
<text x="227" y="280.8">±0.1</text>
<text x="228.5" y="277.2">＞6</text>
<text x="236.3" y="280.8">±0.15</text>
<text x="237.5" y="277.2">＞30</text>
<text x="247.4" y="280.8">±0.2</text>
<text x="247.4" y="277.2">＞120</text>
<text x="257.1" y="280.8">±0.3</text>
<text x="257.1" y="277.2">＞400</text>
<text x="266.6" y="277.2">＞1000</text>
<text x="267.3" y="280.8">±0.5</text>
<text x="278" y="277.2">＞2000</text>
<text x="279.9" y="280.8">±1</text>
<text x="207" y="287.8">&gt;0.5</text>
<text x="217.9" y="287.8">＞3</text>
<text x="228.5" y="287.8">＞6</text>
<text x="237.5" y="287.8">＞30</text>
<text x="248.4" y="287.8">&lt;10</text>
<text x="257.8" y="287.8">＞10</text>
<text x="268" y="287.8">＞50</text>
<text x="278.5" y="287.8">＞120</text>
<text x="207.1" y="291.3">±0.2</text>
<text x="217.3" y="291.3">±0.5</text>
<text x="228.5" y="291.3">±1</text>
<text x="238.7" y="291.3">±2</text>
<text x="248.6" y="291.1">±1°</text>
<text x="257.8" y="291.1">±30’</text>
<text x="268.1" y="291.1">±10’</text>
<text x="278.6" y="291.2">±20’</text>
</g>
<g font-size="2.7" fill="#111">
<text x="303.3" y="267.7">תווצ שיא</text>
<text x="37.8" y="276.6">.</text>
<text x="38.5" y="276.6">עבוקה רוקמה אוה 3D לדומ ,וניוצ אלש תודימל6.</text>
</g>
<g font-size="2.6" fill="#111">
<text x="59.9" y="36.7">3.75</text>
<text x="215.3" y="239.5">חטש ינפ לופיט</text>
</g>
<g font-size="2.5" fill="#111">
<text x="251.9" y="239.4">)</text>
<text x="252.7" y="239.4">ימיכ לופיט תוברל( ימרת לופיט</text>
<text x="370.6" y="267.3">הסרג רפסמ</text>
<text x="404.8" y="267.3">הדימ הנק</text>
</g>
<g font-size="2.4">
<text x="145" y="24.1">+0.10</text>
<text x="146.2" y="26.5">0</text>
<text x="166" y="152.6">±0.10</text>
<text x="203.9" y="150.1">+0.10</text>
<text x="205.1" y="152.6">0</text>
</g>
<text font-size="2.3" x="342.2" y="226.5">ROBOSKIN</text>
<text font-size="2.3" fill="#111" x="231.9" y="273">\ Liner Measureתיווק הדימ</text>
<g font-size="2.1" fill="#111">
<text x="143.1" y="32">םיחוורמב</text>
<text x="143.1" y="34.1">םיווש</text>
</g>
<g font-size="2" fill="#111">
<text x="3.3" y="219">םיפתושמ םיקלח םושיר</text>
<text x="3.3" y="221">רזוח שומישב וא</text>
<text x="7.1" y="224.2">תקתעה</text>
<text x="7.1" y="226.3">טוטרש</text>
<text x="5.6" y="250.2">טוטרש רפסמ</text>
<text x="5.6" y="252.3">םדוק רוקמ</text>
<text x="7" y="263.1">רפסמ</text>
<text x="7" y="265.3">רוקמ טוטרש</text>
<text x="305.4" y="274.2">Lu</text>
<text x="305.4" y="276.3">Zhecheng</text>
</g>
<g font-size="1.7" fill="#111">
<text x="7" y="238.6">טוטרשה</text>
<text x="7" y="236.8">קתעה תקידב</text>
</g>
</svg>
